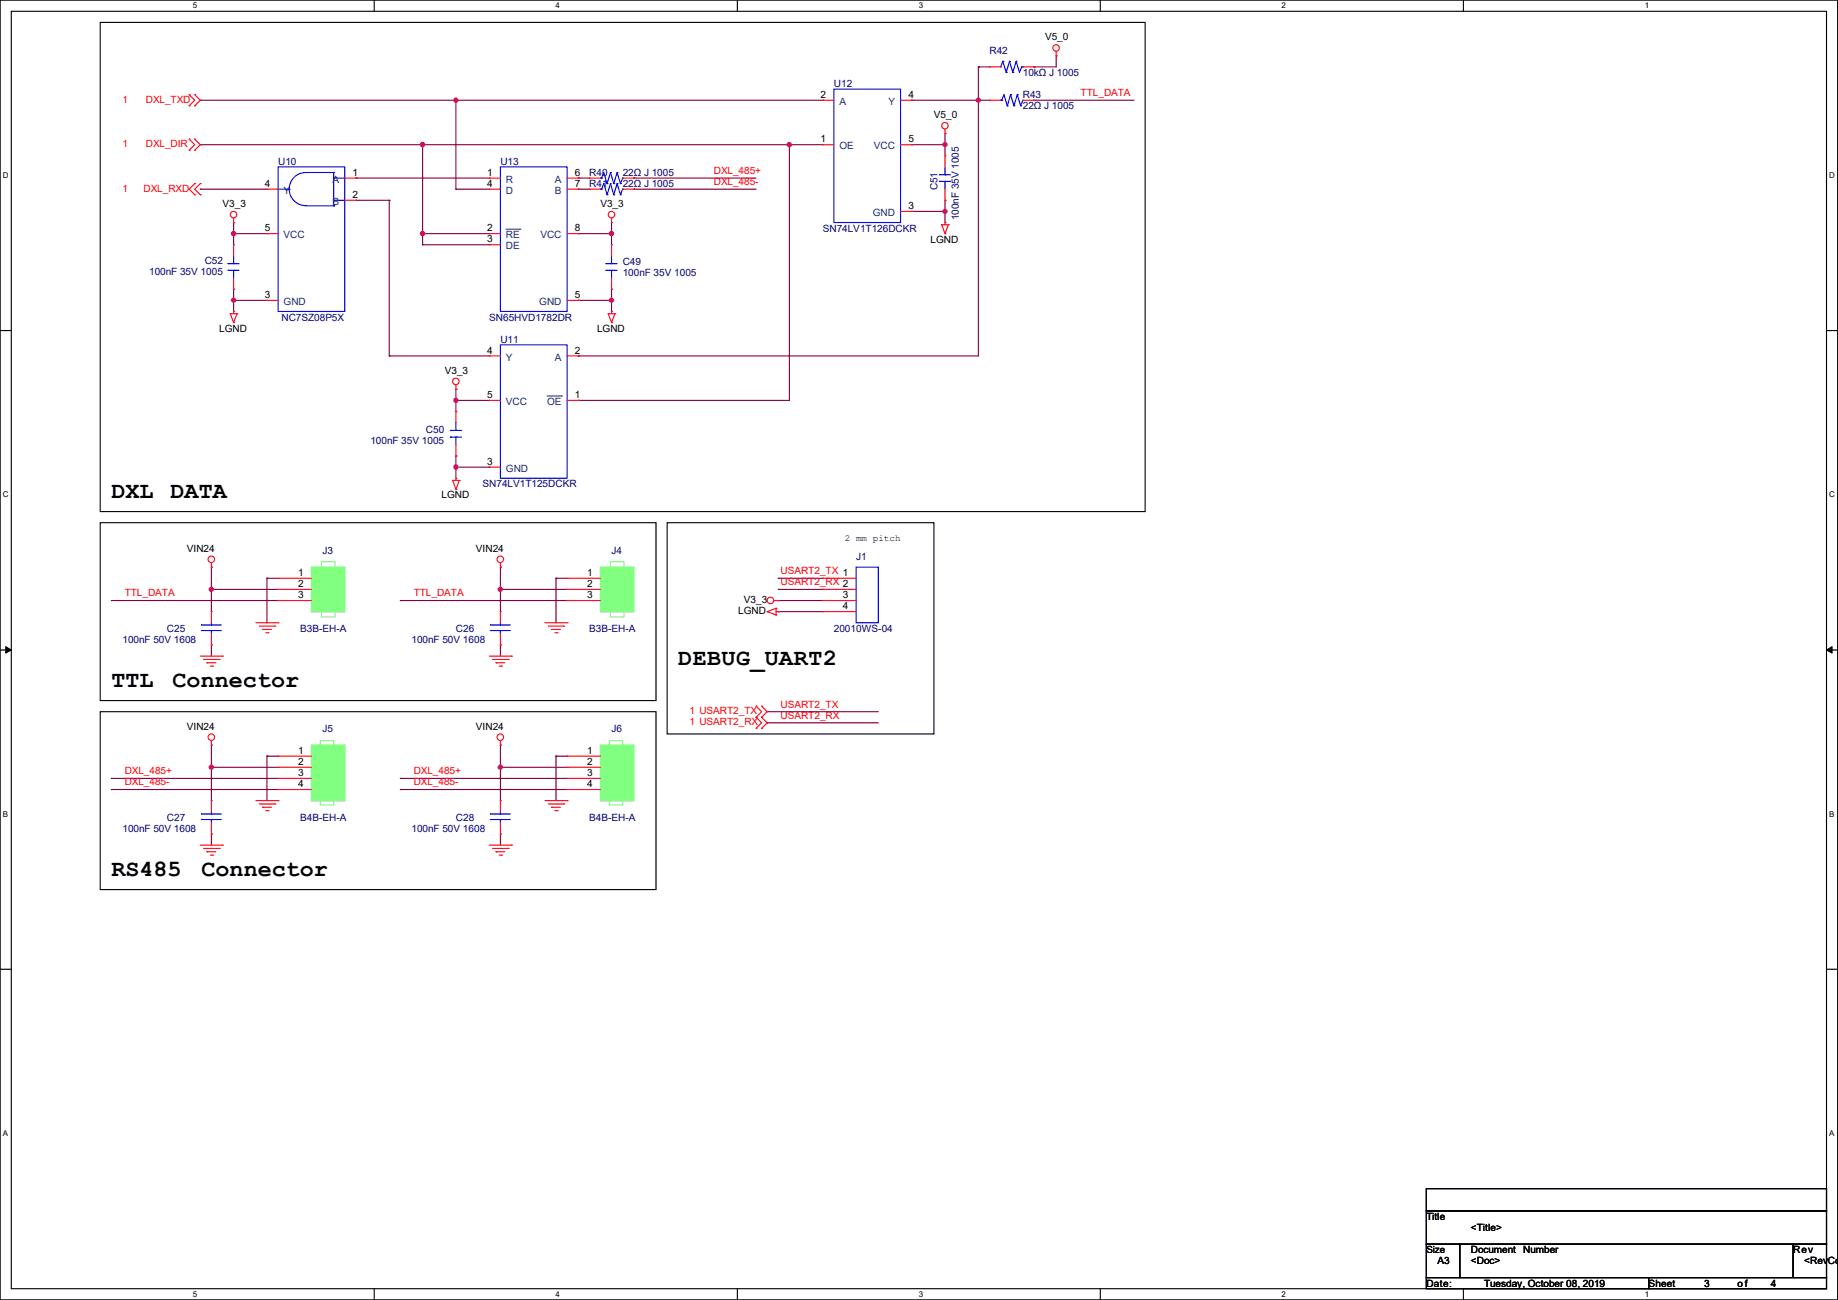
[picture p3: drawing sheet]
<svg xmlns="http://www.w3.org/2000/svg" width="420mm" height="297mm" viewBox="0 0 420 297" stroke-linecap="round" stroke-linejoin="round" font-family="sans-serif">
<path d="M0 0h419.9v297h-419.9zM2.6 2.6h414.8v291.8h-414.8z" fill="none" stroke="#000" stroke-width=".25"/>
<g fill="#fff">
<path d="M44 .3h1v2h-1z"/>
<path d="M44 294.7h1v2h-1z"/>
</g>
<path d="M85.5 0v2.6M85.5 294.4v2.6" fill="none" stroke="#000" stroke-width=".25"/>
<g fill="#fff">
<path d="M127 .3h.9v2h-.9z"/>
<path d="M127 294.7h.9v2h-.9z"/>
</g>
<path d="M168.5 0v2.6M168.5 294.4v2.6" fill="none" stroke="#000" stroke-width=".25"/>
<g fill="#fff">
<path d="M209.9 .3h1v2h-1z"/>
<path d="M209.9 294.7h1v2h-1z"/>
</g>
<path d="M251.4 0v2.6M251.4 294.4v2.6" fill="none" stroke="#000" stroke-width=".25"/>
<g fill="#fff">
<path d="M292.9 .3h.9v2h-.9z"/>
<path d="M292.9 294.7h.9v2h-.9z"/>
</g>
<path d="M334.4 0v2.6M334.4 294.4v2.6" fill="none" stroke="#000" stroke-width=".25"/>
<g fill="#fff">
<path d="M375.8 .3h1v2h-1z"/>
<path d="M375.8 294.7h1v2h-1z"/>
<path d="M.7 39h1.2v2h-1.2z"/>
<path d="M418 39h1.3v2h-1.3z"/>
<path d="M.7 112h1.2v2h-1.2z"/>
<path d="M418 112h1.3v2h-1.3z"/>
</g>
<path d="M0 75.5h2.6M417.4 75.5h2.5" fill="none" stroke="#000" stroke-width=".25"/>
<g fill="#fff">
<path d="M.7 185h1.2v1.9h-1.2z"/>
<path d="M418 185h1.2v1.9h-1.2z"/>
</g>
<path d="M0 148.5h2.6M417.4 148.5h2.5" fill="none" stroke="#000" stroke-width=".25"/>
<path d="M1.3 147.7l1.3 .8-1.3 .7zM417.4 148.5l1.2-.8v1.5z" fill="#000" stroke="#000" stroke-width=".23"/>
<g fill="#fff">
<path d="M.7 257.9h1.2v2h-1.2z"/>
<path d="M418 257.9h1.2v2h-1.2z"/>
</g>
<g fill="none" stroke="#000" stroke-width=".25">
<path d="M22.9 5.1h238.8v111.8h-238.8zM22.9 119.4h127v40.7h-127zM152.4 119.4h61v48.3h-61zM22.9 162.6h127v40.6h-127zM0 221.4h2.6M417.4 221.4h2.5M325.9 271.6h91.5v5h-91.5zM325.9 276.6h91.5v7.7h-91.5zM325.9 284.3h7.6v7.6h-7.6zM325.9 291.9h50.8v2.5h-50.8zM333.5 284.3h76.2v7.6h-76.2zM376.7 291.9h40.7v2.5h-40.7z"/>
<path d="M409.7 284.3h7.7v7.6h-7.7z"/>
</g>
<g fill="none" stroke="#800040" stroke-width=".25">
<path d="M223.6 15.3h.1M223.6 15.3v66h-91.5M223.6 15.3h2.5M236.3 15.3h.1M241.3 12.7h.1M241.3 12.7v2.6h-5M45.8 33.1h.1M45.8 22.9h.1M45.8 33.1h142.2M45.8 22.9h142.2M96.6 33.1h.1M96.6 33.1v22.8"/>
<path d="M104.2 22.9h.1M104.2 22.9v20.3M180.4 33.1h.1M180.4 33.1v58.4h-48.3M208.3 33.1h.1M208.3 22.9h.1M208.3 33.1h7.6M208.3 22.9h17.8M215.9 30.5h.1M215.9 33.1h.1M215.9 30.5v5.1M223.6 22.9h.1"/>
<path d="M236.3 22.9h.1M236.3 22.9h22.8M45.8 43.2h.1M45.8 43.2h15.2M53.4 53.4h.1M53.4 50.8h.1M53.4 53.4h7.6M53.4 50.8v5.1M81.3 40.7h.1M81.3 45.8h.1M81.3 40.7h30.5M81.3 45.8h7.6"/>
<path d="M88.9 45.8h.1M88.9 45.8v35.5M96.6 55.9h.1M96.6 53.4h.1M96.6 53.4h15.2M96.6 55.9h15.2M104.2 43.2h.1M104.2 43.2h7.6M132.1 53.4h.1M132.1 40.7h.1M132.1 43.2h.1M132.1 53.4h7.6"/>
<path d="M132.1 43.2h2.6M132.1 40.7h2.6M139.7 50.8h.1M139.7 53.4h.1M139.7 50.8v5.1M144.8 40.7h.1M144.8 43.2h.1M144.8 43.2h28M144.8 40.7h28M208.3 48.3h.1M208.3 48.3h7.6M215.9 45.8h.1"/>
<path d="M215.9 48.3h.1M215.9 45.8v5M53.4 68.6h.1M53.4 66.1h.1M53.4 66.1v5.1M53.4 68.6h7.6M132.1 68.6h.1M132.1 68.6h7.6M139.7 66.1h.1M139.7 68.6h.1M139.7 66.1v5.1M88.9 81.3h.1"/>
<path d="M88.9 81.3h22.9M104.2 91.5h.1M104.2 88.9h.1M104.2 88.9v5.1M104.2 91.5h7.6M132.1 91.5h.1M132.1 81.3h.1M104.2 106.7h.1M104.2 104.2h.1M104.2 106.7h7.6M104.2 104.2v5.1M25.4 137.2h.1"/>
<path d="M25.4 137.2h38.1M48.3 129.6h.1M48.3 134.7h.1M48.3 129.6v10.1M48.3 134.7h15.2M61 132.1h.1M61 132.1h2.5M61 132.1v10.2M91.5 137.2h.1M91.5 137.2h38.1M114.3 129.6h.1M114.3 134.7h.1"/>
<path d="M114.3 129.6v10.1M114.3 134.7h15.3M127 132.1h.1M127 132.1h2.6M127 132.1v10.2M177.8 132.1h.1M177.8 134.7h.1M177.8 137.2h.1M177.8 139.7h.1M177.8 132.1h10.2M177.8 134.7h10.2M177.8 137.2h10.2"/>
<path d="M177.8 139.7h10.2M48.3 147.4h.1M48.3 147.4v2.5M114.3 147.4h.1M114.3 147.4v2.5M25.4 177.8h.1M25.4 177.8h38.1M48.3 170.2h.1M48.3 175.3h.1M48.3 170.2v12.7M48.3 175.3h15.2M61 172.8h.1"/>
<path d="M61 172.8v10.1M61 172.8h2.5M91.5 177.8h.1M91.5 177.8h38.1M114.3 170.2h.1M114.3 175.3h.1M114.3 170.2v12.7M114.3 175.3h15.3M127 172.8h.1M127 172.8v10.1M127 172.8h2.6M175.3 165.1h.1"/>
<path d="M175.3 162.6h.1M175.3 165.1h25.4M175.3 162.6h25.4M25.4 180.4h.1M25.4 180.4h38.1M48.3 190.5h.1M48.3 190.5v2.6M91.5 180.4h.1M91.5 180.4h38.1M114.3 190.5h.1M114.3 190.5v2.6"/>
</g>
<g fill="#f0f" stroke="#f0f" stroke-width=".25">
<circle cx="114.3" cy="134.6" r=".49"/>
<circle cx="48.3" cy="134.6" r=".49"/>
<circle cx="114.3" cy="175.3" r=".49"/>
<circle cx="48.3" cy="175.3" r=".49"/>
<circle cx="53.4" cy="53.4" r=".49"/>
<circle cx="53.4" cy="68.6" r=".49"/>
<circle cx="104.2" cy="106.7" r=".49"/>
<circle cx="104.2" cy="91.5" r=".49"/>
<circle cx="139.7" cy="53.4" r=".49"/>
<circle cx="139.7" cy="68.6" r=".49"/>
<circle cx="96.5" cy="53.4" r=".49"/>
<circle cx="180.4" cy="33" r=".49"/>
<circle cx="96.5" cy="33" r=".49"/>
<circle cx="215.9" cy="33" r=".49"/>
<circle cx="215.9" cy="48.3" r=".49"/>
<circle cx="104.2" cy="22.9" r=".49"/>
<circle cx="223.5" cy="22.9" r=".49"/>
</g>
<g fill="none" stroke="#f00" stroke-width=".25">
<path d="M226.1 15.3h.1M226.1 15.3h2.5M233.7 15.3h2.6M236.3 15.3h.1M241.3 12.7h.1M241.3 11.7v1M43.2 21.6h.1M43.2 24.2h.1M43.2 31.8h.1M43.2 34.3h.1M43.2 21.6l1.3 1.3-1.3 1.3M43.2 31.8l1.3 1.3-1.3 1.2"/>
<path d="M44.5 24.2h.1M44.5 21.6h.1M44.5 34.3h.1M44.5 31.8h.1M44.5 21.6l1.3 1.3-1.3 1.3M44.5 31.8l1.3 1.3-1.3 1.2M188 33.1h.1M188 22.9h.1M188 22.9h2.5M188 33.1h2.5M205.8 22.9h2.5M205.8 33.1h2.5"/>
<path d="M208.3 22.9h.1M208.3 33.1h.1M215.9 30.5h.1M215.9 35.6h.1M215.9 29.5v1M215.9 35.6v2.5M226.1 22.9h.1M226.1 22.9h2.5M233.7 22.9h2.6M236.3 22.9h.1M44.5 44.5h.1M44.5 42h.1"/>
<path d="M44.5 42l-1.3 1.2 1.3 1.3M45.8 44.5h.1M45.8 42h.1M45.8 42l-1.3 1.2 1.3 1.3M53.4 50.8h.1M53.4 55.9h.1M53.4 49.8v1M53.4 55.9v2.6M61 43.2h.1M61 53.4h.1M61 43.2h2.5M61 53.4h2.5"/>
<path d="M78.8 40.7h2.5M78.8 45.8h2.5M81.3 40.7h.1M81.3 45.8h.1M111.8 40.7h.1M111.8 53.4h.1M111.8 55.9h.1M111.8 43.2h.1M111.8 43.2h2.5M111.8 40.7h2.5M111.8 53.4h2.5M111.8 55.9h2.5"/>
<path d="M129.6 43.2h2.5M129.6 40.7h2.5M129.6 53.4h2.5M132.1 40.7h.1M132.1 43.2h.1M132.1 53.4h.1M134.7 43.2h.1M134.7 40.7h.1M134.7 43.2h2.5M134.7 40.7h2.5M139.7 50.8h.1M139.7 55.9h.1"/>
<path d="M139.7 49.8v1M139.7 55.9v2.6M142.3 43.2h2.5M142.3 40.7h2.5M144.8 43.2h.1M144.8 40.7h.1M205.8 48.3h2.5M208.3 48.3h.1M215.2 51.4h.1M215.2 51.4h1.5M215.2 51.4l.7 2M215.9 50.8h.1"/>
<path d="M215.9 53.4h.1M215.9 45.8h.1M215.9 43.2v2.6M215.9 50.8v.6M216.7 51.4h.1M216.7 51.4l-.8 2M52.6 71.7h.1M52.6 71.7h1.5M52.6 71.7l.8 2M53.4 71.2h.1M53.4 73.7h.1M53.4 66.1h.1"/>
<path d="M53.4 63.5v2.6M53.4 71.2v.5M54.1 71.7h.1M54.1 71.7l-.7 2M61 68.6h.1M61 68.6h2.5M129.6 68.6h2.5M132.1 68.6h.1M139 71.7h.1M139 71.7h1.5M139 71.7l.7 2M139.7 71.2h.1"/>
<path d="M139.7 73.7h.1M139.7 66.1h.1M139.7 63.5v2.6M139.7 71.2v.5M140.5 71.7h.1M140.5 71.7l-.8 2M104.2 88.9h.1M104.2 94h.1M104.2 87.9v1M104.2 94v2.6M111.8 81.3h.1M111.8 91.5h.1"/>
<path d="M111.8 91.5h2.5M111.8 81.3h2.5M129.6 91.5h2.5M129.6 81.3h2.5M132.1 91.5h.1M132.1 81.3h.1M103.4 109.8h.1M103.4 109.8h1.5M103.4 109.8l.8 2M104.2 109.3h.1M104.2 111.8h.1M104.2 104.2h.1"/>
<path d="M104.2 101.6v2.6M104.2 109.3v.5M104.9 109.8h.1M104.9 109.8l-.7 2M111.8 106.7h.1M111.8 106.7h2.5M48.3 129.6h.1M48.3 139.7h.1M48.3 128.6v1M48.3 139.7v2.6M63.5 132.1h.1M63.5 134.7h.1"/>
<path d="M63.5 137.2h.1M63.5 137.2h7.7M63.5 132.1h7.7M63.5 134.7h7.7M114.3 129.6h.1M114.3 139.7h.1M114.3 128.6v1M114.3 139.7v2.6M129.6 132.1h.1M129.6 134.7h.1M129.6 137.2h.1M129.6 137.2h7.6"/>
<path d="M129.6 132.1h7.6M129.6 134.7h7.6M175.3 139.7h.1M175.3 139.7l2 .8M176.8 137.2h1M177.3 139h.1M177.3 139v1.5M177.3 139.7h.5M177.3 139l-2 .7M177.8 139.7h.1M177.8 137.2h.1M188 132.1h.1"/>
<path d="M188 134.7h.1M188 137.2h.1M188 139.7h.1M188 139.7h7.6M188 137.2h7.6M188 132.1h7.6M188 134.7h7.6M45.8 149.9h5M46.5 150.7h3.6M47.3 151.4h.1M47.3 151.4h2M48 152.2h.6"/>
<path d="M48.3 147.4h.1M48.3 144.8v2.6M48.6 152.2h.1M50.1 150.7h.1M50.8 149.9h.1M58.5 142.3h5M59.2 143h3.6M60 143.8h.1M60 143.8h2M60.7 144.6h.6M61.3 144.6h.1M62.8 143h.1"/>
<path d="M63.5 142.3h.1M111.8 149.9h5.1M112.6 150.7h3.5M113.3 151.4h.1M113.3 151.4h2.1M114.1 152.2h.5M114.3 147.4h.1M114.3 144.8v2.6M114.6 152.2h.1M116.1 150.7h.1M116.9 149.9h.1M124.5 142.3h5.1"/>
<path d="M125.3 143h3.5M126 143.8h.1M126 143.8h2.1M126.8 144.6h.5M127.3 144.6h.1M128.8 143h.1M129.6 142.3h.1M177.3 140.5h.1M48.3 170.2h.1M48.3 169.2v1M63.5 172.8h.1M63.5 175.3h.1"/>
<path d="M63.5 177.8h.1M63.5 172.8h7.7M63.5 175.3h7.7M63.5 177.8h7.7M114.3 170.2h.1M114.3 169.2v1M129.6 172.8h.1M129.6 175.3h.1M129.6 177.8h.1M129.6 172.8h7.6M129.6 175.3h7.6M129.6 177.8h7.6"/>
<path d="M172.8 161.3h.1M172.8 163.9h.1M172.8 166.4h.1M172.8 161.3l1.2 1.3-1.2 1.3M172.8 163.9l1.2 1.2-1.2 1.3M174 163.9h.1M174 161.3h.1M174 166.4h.1M174 161.3l1.3 1.3-1.3 1.3M174 163.9l1.3 1.2-1.3 1.3M45.8 193.1h5M46.5 193.8h3.6"/>
<path d="M47.3 194.6h.1M47.3 194.6h2M48 195.4h.6M48.3 182.9h.1M48.3 190.5h.1M48.3 182.9v2.6M48.3 188v2.5M48.6 195.4h.1M50.1 193.8h.1M50.8 193.1h.1M58.5 182.9h5M59.2 183.7h3.6"/>
<path d="M60 184.4h.1M60 184.4h2M60.7 185.2h.6M61.3 185.2h.1M62.8 183.7h.1M63.5 182.9h.1M63.5 180.4h.1M63.5 180.4h7.7M111.8 193.1h5.1M112.6 193.8h3.5M113.3 194.6h.1M113.3 194.6h2.1"/>
<path d="M114.1 195.4h.5M114.3 182.9h.1M114.3 190.5h.1M114.3 182.9v2.6M114.3 188v2.5M114.6 195.4h.1M116.1 193.8h.1M116.9 193.1h.1M124.5 182.9h5.1M125.3 183.7h3.5M126 184.4h.1M126 184.4h2.1"/>
<path d="M126.8 185.2h.5M127.3 185.2h.1M128.8 183.7h.1M129.6 182.9h.1M129.6 180.4h.1M129.6 180.4h7.6"/>
<circle cx="241.3" cy="10.9" r=".74"/>
<circle cx="215.9" cy="28.7" r=".74"/>
<circle cx="53.4" cy="49" r=".74"/>
<circle cx="139.7" cy="49" r=".74"/>
<circle cx="104.2" cy="87.1" r=".74"/>
<circle cx="48.3" cy="127.8" r=".74"/>
<circle cx="114.3" cy="127.8" r=".74"/>
<circle cx="176" cy="137.2" r=".74"/>
<circle cx="48.3" cy="168.4" r=".74"/>
<circle cx="114.3" cy="168.4" r=".74"/>
</g>
<g fill="none" stroke="#00f" stroke-width=".25">
<path d="M228.6 15.3h.1M229.2 14h.1M229.2 14l.7 2.6M229.2 14l-.6 1.3M229.9 16.6h.1M230.7 14h.1M230.7 14l.7 2.6M230.7 14l-.8 2.6M231.4 16.6h.1M232.2 14h.1M232.2 14l.8 2.6 .5-1.3M232.2 14l-.8 2.6"/>
<path d="M233.5 15.3h.1M233.5 15.3h.2M233.7 15.3h.1M63.5 38.1h15.3v33.1h-15.3zM76.2 39.4h-6.3a3.8 3.8 0 0 0-3.8 3.8 3.8 3.8 0 0 0 3.8 3.8h6.3M76.2 39.4h.1M76.2 39.4v7.6M114.3 38.1h15.3v33.1h-15.3zM139.5 39.4h.1M139.5 39.4l-.8 2.6M139.5 39.4l.8 2.6M141 39.4h.1"/>
<path d="M141 39.4l-.7 2.6M141 39.4l.8 2.6M190.5 20.4h15.3v30.4h-15.3zM214.7 39.9h.1M214.7 39.9h2.5M215.9 39.9h.1M215.9 38.1v1.8M228.6 22.9h.1M228.6 22.9h.3M228.9 22.9h.1M228.9 22.9l.5-1.3 .8 2.6M230.2 24.2h.1"/>
<path d="M230.9 21.6h.1M230.9 21.6l-.7 2.6M230.9 21.6l.8 2.6M231.7 24.2h.1M232.5 21.6h.1M232.5 21.6l-.8 2.6M232.5 21.6l.7 2.6M233.2 24.2h.1M233.7 22.9h.1M233.7 22.9l-.5 1.3M53.4 58.5v1.7M63.5 43.2h2.6"/>
<path d="M66.1 43.2h.1M76.2 47h.1M76.2 40.7h.1M76.2 45.8h.1M76.2 40.7h2.6M76.2 45.8h2.6M137.2 43.2h.1M137.2 40.7h.1M137.2 43.2h.3M137.2 40.7h.3M137.5 43.2h.1M137.5 40.7h.1"/>
<path d="M137.5 43.2l.5-1.2 .7 2.5M137.5 40.7l.5-1.3 .7 2.6M138.7 44.5h.1M138.7 42h.1M139.5 42h.1M139.5 42l-.8 2.5M139.5 42l.8 2.5M139.7 58.5v1.7M140.3 44.5h.1M140.3 42h.1M141 42h.1M141 42l-.7 2.5"/>
<path d="M141 42l.8 2.5M141.8 44.5h.1M141.8 42h.1M142.3 43.2h.1M142.3 40.7h.1M142.3 43.2l-.5 1.3M142.3 40.7l-.5 1.3M214.7 41.4h.1M214.7 41.4h2.5M215.9 41.4h.1M215.9 41.4v1.8M52.1 60.2h.1"/>
<path d="M52.1 61.8h.1M52.1 60.2h2.6M52.1 61.8h2.6M53.4 60.2h.1M53.4 61.8h.1M53.4 61.8v1.7M114.3 78.8h15.3v30.5h-15.3zM138.5 60.2h.1M138.5 61.8h.1M138.5 60.2h2.5M138.5 61.8h2.5M139.7 60.2h.1"/>
<path d="M139.7 61.8h.1M139.7 61.8v1.7M102.9 98.3h.1M102.9 99.9h.1M102.9 98.3h2.6M102.9 99.9h2.6M104.2 98.3h.1M104.2 99.9h.1M104.2 96.6v1.7M104.2 99.9v1.7M195.6 129.6h5.1v12.7h-5.1zM46 144.1h.1"/>
<path d="M46 142.8h.1M46 144.1h4.6M46 142.8h4.6M48.3 142.8h.1M48.3 144.1h.1M48.3 142.3v.5M48.3 144.1v.7M112.1 144.1h.1M112.1 142.8h.1M112.1 144.1h4.5M112.1 142.8h4.5M114.3 142.8h.1"/>
<path d="M114.3 144.1h.1M114.3 142.3v.5M114.3 144.1v.7M46 187.2h.1M46 186h.1M46 187.2h4.6M46 186h4.6M48.3 186h.1M48.3 187.2h.1M48.3 185.5v.5M48.3 187.2v.8M112.1 187.2h.1"/>
<path d="M112.1 186h.1M112.1 187.2h4.5M112.1 186h4.5M114.3 186h.1M114.3 187.2h.1M114.3 185.5v.5M114.3 187.2v.8"/>
</g>
<path d="M71.2 129.6h7.6v10.1h-7.6zM73.4 139.7v1.3h3.1v-1.3h-.3M73.7 129.6h-.3v-1.3h3.1v1.3M137.2 129.6h7.6v10.1h-7.6zM139.5 139.7v1.3h3v-1.3h-.2M139.7 129.6h-.2v-1.3h3v1.3M71.2 170.2h7.6v12.7h-7.6zM73.2 170.2v-1h3v1M137.2 170.2h7.6v12.7h-7.6zM139.2 170.2v-1h3.1v1M73.2 182.9v1h3v-1M139.2 182.9v1h3.1v-1" fill="none" stroke="#80ff80" stroke-width=".25"/>
<g fill="#80ff80" stroke="#80ff80" stroke-width=".25">
<path d="M137.2 129.6h7.6v10.1h-7.6z" fill-rule="evenodd"/>
<path d="M71.2 170.2h7.6v12.7h-7.6z" fill-rule="evenodd"/>
<path d="M137.2 170.2h7.6v12.7h-7.6z" fill-rule="evenodd"/>
<path d="M71.2 129.6h7.6v10.1h-7.6z" fill-rule="evenodd"/>
</g>
<path d="M115.6 52.4h3.2M118.8 52.4h.1M125 90.5h3.3M128.3 90.5h.1" fill="none" stroke="#004080" stroke-width=".23"/>
<g font-size="5.3">
<text x="25.4" y="113.7">DXL</text>
<text x="39" y="113.7">DATA</text>
<text x="155" y="151.8">DEBUG_UART2</text>
<text x="25.4" y="156.9">TTL</text>
<text x="39.4" y="156.9">Connector</text>
<text x="25.4" y="200.1">RS485</text>
<text x="46" y="200.1">Connector</text>
</g>
<g font-size="2.3">
<text x="238.8" y="9.2">V5_0</text>
<text x="187.5" y="22.4">2</text>
<text x="207.6" y="22.4">4</text>
<text x="213.4" y="27">V5_0</text>
<text x="187.5" y="32.5">1</text>
<text x="207.6" y="32.5">5</text>
<text x="80.6" y="40.1">1</text>
<text x="111.3" y="40.1">1</text>
<text x="131.4" y="40.1">6</text>
<text x="50.8" y="47.3">V3_3</text>
<text x="60.5" y="42.7">4</text>
<text x="80.6" y="45.2">2</text>
<text x="111.3" y="42.7">4</text>
<text x="131.4" y="42.7">7</text>
<text x="137.2" y="47.3">V3_3</text>
<text x="207.6" y="47.8">3</text>
<text x="60.5" y="52.8">5</text>
<text x="111.3" y="52.8">2</text>
<text x="131.4" y="52.8">8</text>
<text x="111.3" y="55.4">3</text>
<text x="212.6" y="55.5">LGND</text>
<text x="60.5" y="68.1">3</text>
<text x="131.4" y="68.1">5</text>
<text x="50.1" y="75.8">LGND</text>
<text x="136.4" y="75.8">LGND</text>
<text x="111.3" y="80.8">4</text>
<text x="131.4" y="80.8">2</text>
<text x="101.6" y="85.4">V3_3</text>
<text x="111.3" y="90.9">5</text>
<text x="131.4" y="90.9">1</text>
<text x="111.3" y="106.2">3</text>
<text x="100.9" y="113.9">LGND</text>
<text x="42.7" y="126.1">VIN24</text>
<text x="68.1" y="131.6">1</text>
<text x="108.8" y="126.1">VIN24</text>
<text x="134.2" y="131.6">1</text>
<text x="68.1" y="134.1">2</text>
<text x="68.1" y="136.7">3</text>
<text x="134.2" y="134.1">2</text>
<text x="134.2" y="136.7">3</text>
<text x="170" y="137.8">V3_3</text>
<text x="192.6" y="136.7">3</text>
<text x="168.7" y="140.3">LGND</text>
<text x="192.6" y="139.2">4</text>
<text x="42.7" y="166.7">VIN24</text>
<text x="108.8" y="166.7">VIN24</text>
<text x="68.1" y="172.2">1</text>
<text x="134.2" y="172.2">1</text>
<text x="68.1" y="174.8">2</text>
<text x="68.1" y="177.3">3</text>
<text x="68.1" y="179.8">4</text>
<text x="134.2" y="174.8">2</text>
<text x="134.2" y="177.3">3</text>
<text x="134.2" y="179.8">4</text>
<text x="325.9" y="278.7">Title</text>
<text x="336.1" y="281.3">&lt;Title&gt;</text>
<text x="336.1" y="286.3">Document</text>
<text x="348.1" y="286.3">Number</text>
<text x="409.7" y="286.3">Rev</text>
<text x="325.9" y="294">Date:</text>
<text x="328.5" y="288.9">A3</text>
<text x="336.1" y="288.9">&lt;Doc&gt;</text>
<text x="339.1" y="294">Tuesday, October 08, 2019</text>
<text x="376.7" y="294">Sheet</text>
<text x="389.4" y="294">3</text>
<text x="397" y="294">of</text>
<text x="404.7" y="294">4</text>
<text x="412.3" y="288.9">&lt;RevCod</text>
</g>
<g font-size="2.3" fill="#000080">
<text x="226.1" y="12.3">R42</text>
<text x="233.7" y="17.4">10kΩ J 1005</text>
<text x="190.5" y="19.9">U12</text>
<text x="233.7" y="22.4">R43</text>
<text x="233.7" y="25">22Ω J 1005</text>
<text x="63.5" y="37.7">U10</text>
<text x="114.3" y="37.7">U13</text>
<text x="134.7" y="40.2">R40</text>
<text x="142.3" y="40.2">22Ω J 1005</text>
<text x="134.7" y="42.8">R41</text>
<text x="142.3" y="42.8">22Ω J 1005</text>
<text x="214.2" y="43.5" transform="rotate(-90 214.2 43.5)">C51</text>
<text x="188" y="52.9">SN74LV1T126DCKR</text>
<text x="219.1" y="50.3" transform="rotate(-90 219.1 50.3)">100nF 35V 1005</text>
<text x="34.1" y="62.8">100nF 35V 1005</text>
<text x="46.8" y="60.3">C52</text>
<text x="142.3" y="60.5">C49</text>
<text x="142.3" y="63.1">100nF 35V 1005</text>
<text x="64.3" y="73.2">NC7SZ08P5X</text>
<text x="111.8" y="73.2">SN65HVD1782DR</text>
<text x="114.3" y="78.3">U11</text>
<text x="84.6" y="101.4">100nF 35V 1005</text>
<text x="97.3" y="98.9">C50</text>
<text x="110.3" y="111.3">SN74LV1T125DCKR</text>
<text x="73.7" y="126.6">J3</text>
<text x="139.7" y="126.6">J4</text>
<text x="195.6" y="127.8">J1</text>
<text x="28" y="146.9">100nF 50V 1608</text>
<text x="38.1" y="144.4">C25</text>
<text x="68.6" y="144.4">B3B-EH-A</text>
<text x="94" y="146.9">100nF 50V 1608</text>
<text x="104.2" y="144.4">C26</text>
<text x="134.7" y="144.4">B3B-EH-A</text>
<text x="190.5" y="144.4">20010WS-04</text>
<text x="73.7" y="167.2">J5</text>
<text x="139.7" y="167.2">J6</text>
<text x="28" y="190.1">100nF 50V 1608</text>
<text x="38.1" y="187.5">C27</text>
<text x="68.6" y="187.5">B4B-EH-A</text>
<text x="94" y="190.1">100nF 50V 1608</text>
<text x="104.2" y="187.5">C28</text>
<text x="134.7" y="187.5">B4B-EH-A</text>
</g>
<g font-size="2.3" fill="#f00">
<text x="28" y="23.5">1</text>
<text x="33.3" y="23.5">DXL_TXD</text>
<text x="246.9" y="22">TTL_DATA</text>
<text x="28" y="33.6">1</text>
<text x="33.3" y="33.6">DXL_DIR</text>
<text x="163.1" y="39.8">DXL_485+</text>
<text x="28" y="43.8">1</text>
<text x="32.8" y="43.8">DXL_RXD</text>
<text x="163.1" y="42.3">DXL_485-</text>
<text x="178.4" y="131.2">USART2_TX 1</text>
<text x="28.5" y="136.3">TTL_DATA</text>
<text x="94.5" y="136.3">TTL_DATA</text>
<text x="178.4" y="133.7">USART2_RX 2</text>
<text x="178.4" y="161.7">USART2_TX</text>
<text x="157.5" y="163.2">1 USART2_TX</text>
<text x="157.5" y="165.7">1 USART2_RX</text>
<text x="178.4" y="164.2">USART2_RX</text>
<text x="28.5" y="176.9">DXL_485+</text>
<text x="28.5" y="179.4">DXL_485-</text>
<text x="94.5" y="176.9">DXL_485+</text>
<text x="94.5" y="179.4">DXL_485-</text>
</g>
<g font-size="2.3" fill="#004080">
<text x="191.8" y="24">A</text>
<text x="203" y="24">Y</text>
<text x="191.8" y="34.1">OE</text>
<text x="199.7" y="34.1">VCC</text>
<text x="76" y="41.7">A</text>
<text x="115.6" y="41.7">R</text>
<text x="126.8" y="41.7">A</text>
<text x="64.8" y="44.3">Y</text>
<text x="76" y="46.8">B</text>
<text x="115.6" y="44.3">D</text>
<text x="126.8" y="44.3">B</text>
<text x="199.4" y="49.4">GND</text>
<text x="64.8" y="54.4">VCC</text>
<text x="115.6" y="54.4">RE</text>
<text x="115.6" y="57">DE</text>
<text x="123.5" y="54.4">VCC</text>
<text x="64.8" y="69.7">GND</text>
<text x="123.2" y="69.7">GND</text>
<text x="115.6" y="82.4">Y</text>
<text x="126.8" y="82.4">A</text>
<text x="115.6" y="92.5">VCC</text>
<text x="125" y="92.5">OE</text>
<text x="115.6" y="107.8">GND</text>
</g>
<text font-size="2.2" x="325.9" y="286.3">Size</text>
<text font-size="2.1" x="193.1" y="123.6">2 mm pitch</text>
<g font-size="1.8">
<text x="44" y="1.9">5</text>
<text x="127" y="1.9">4</text>
<text x="209.9" y="1.9">3</text>
<text x="292.9" y="1.9">2</text>
<text x="375.8" y="1.9">1</text>
<text x=".7" y="40.6">D</text>
<text x="418" y="40.6">D</text>
<text x=".7" y="113.6">C</text>
<text x="418" y="113.6">C</text>
<text x=".7" y="186.6">B</text>
<text x="418" y="186.6">B</text>
<text x=".7" y="259.5">A</text>
<text x="418" y="259.5">A</text>
<text x="44" y="296.3">5</text>
<text x="127" y="296.3">4</text>
<text x="209.9" y="296.3">3</text>
<text x="292.9" y="296.3">2</text>
<text x="375.8" y="296.3">1</text>
</g>
</svg>
